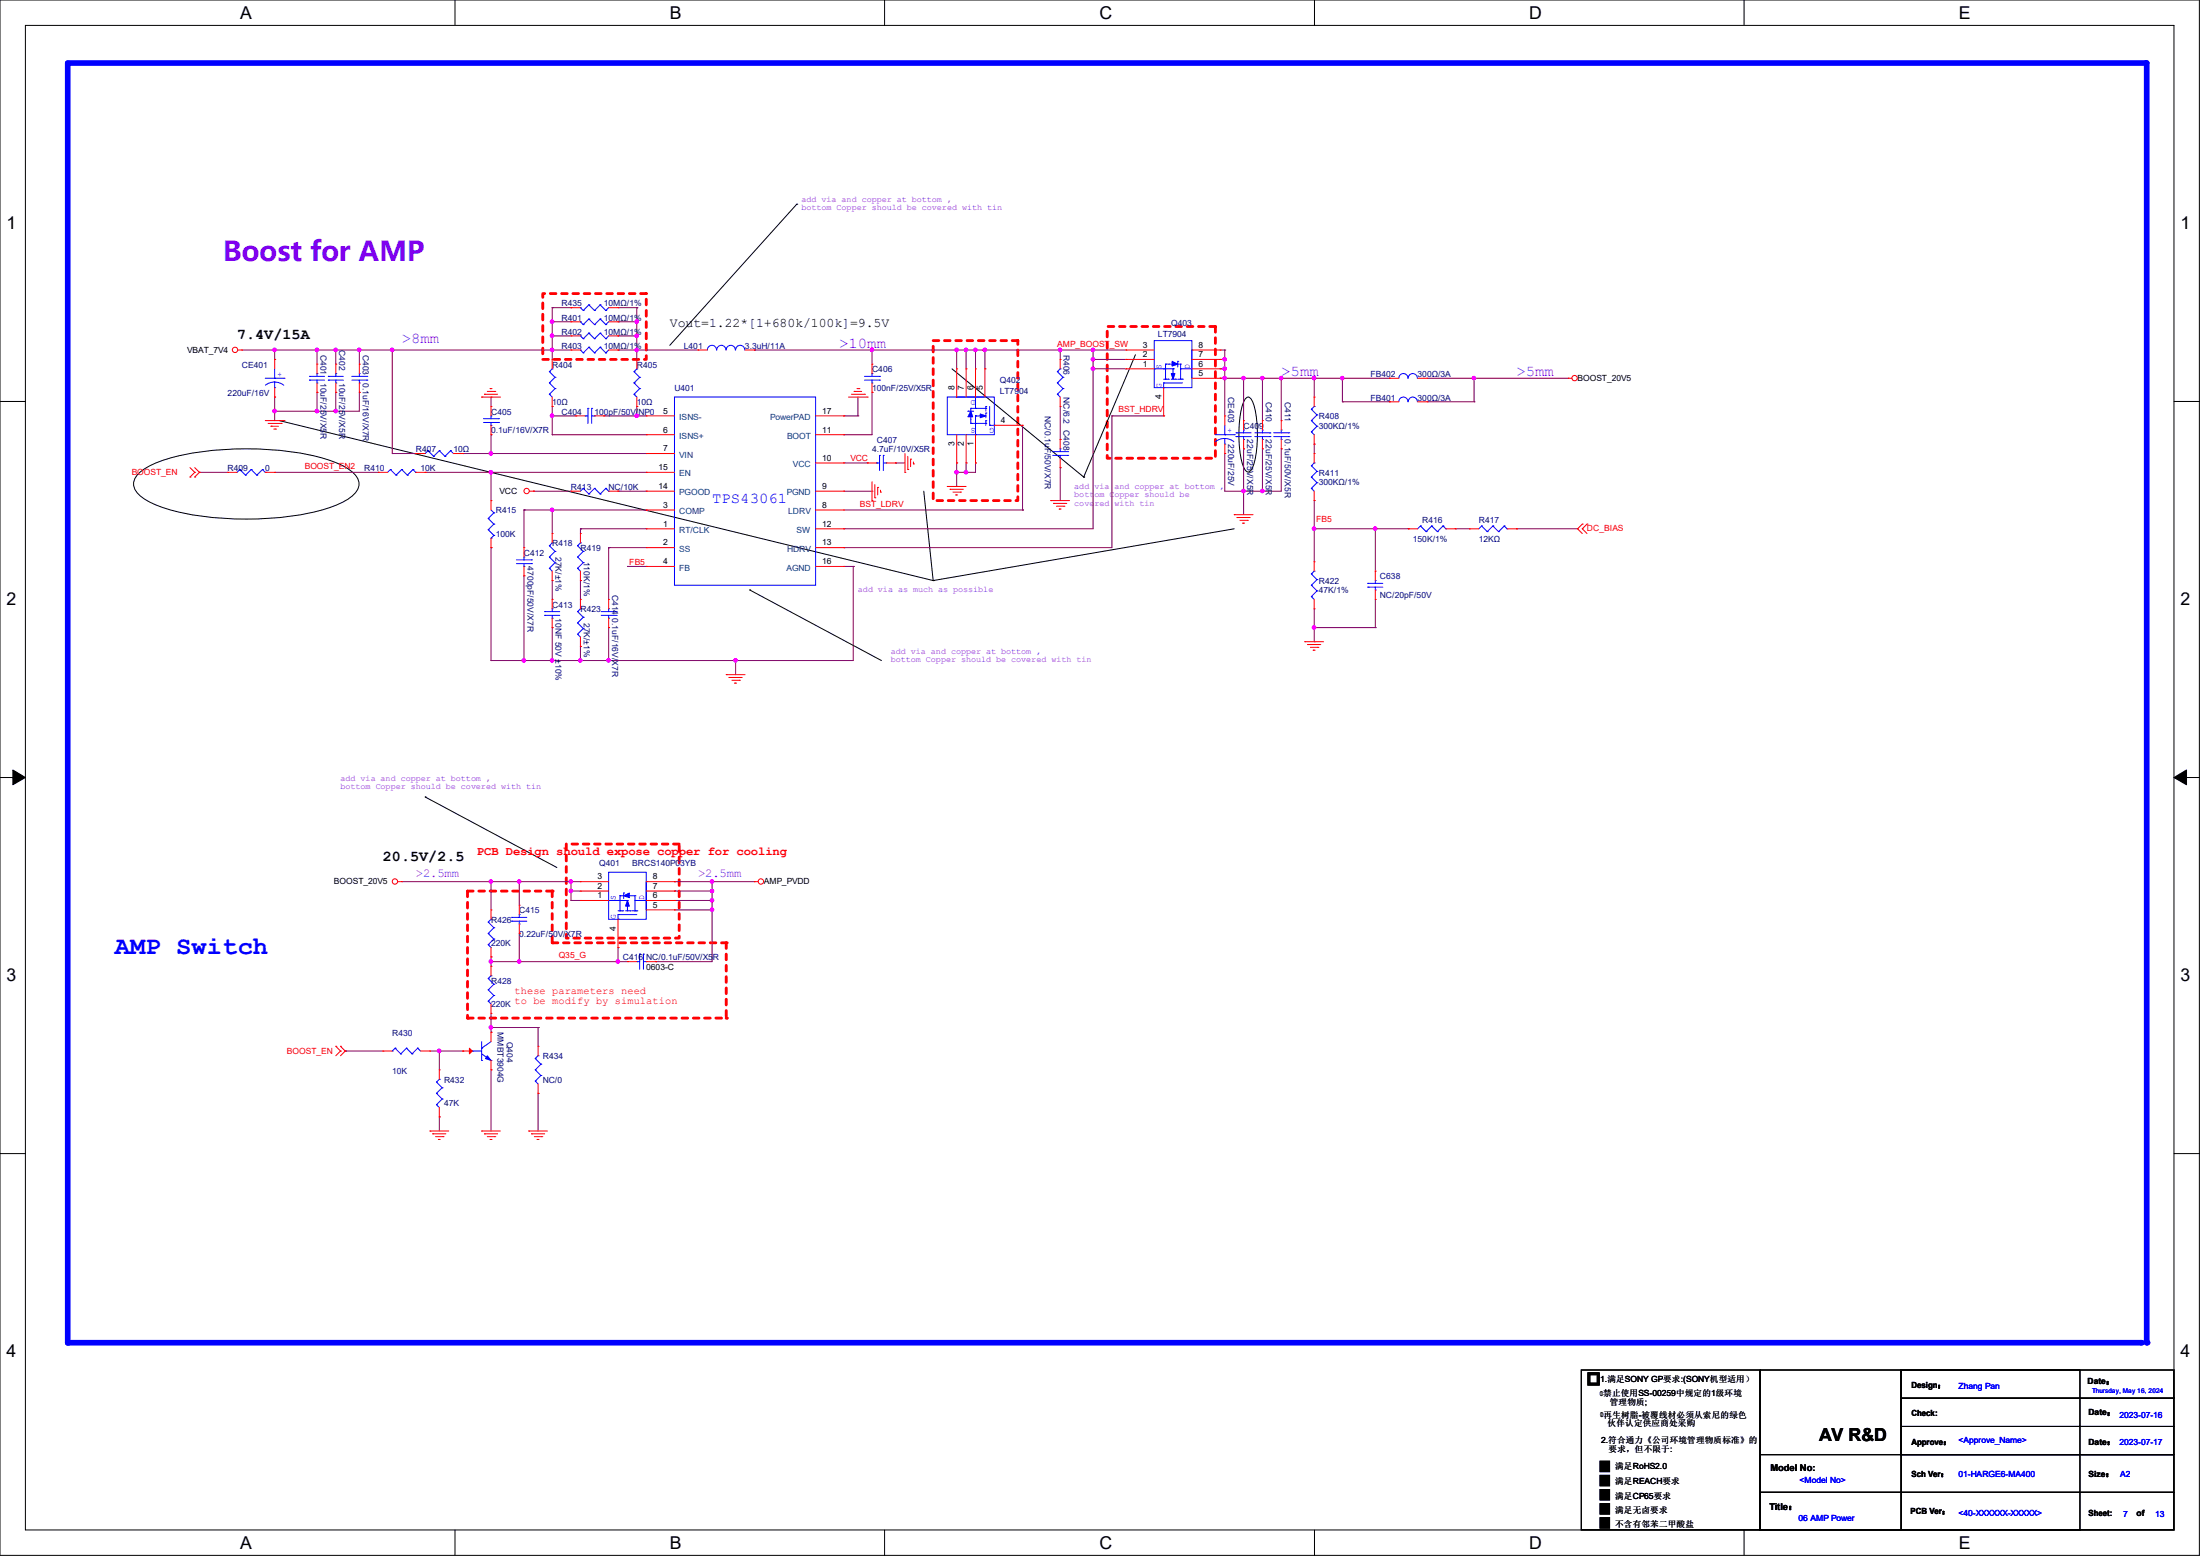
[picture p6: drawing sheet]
<svg xmlns="http://www.w3.org/2000/svg" width="297mm" height="210mm" viewBox="0 0 297 210" stroke-linecap="round" stroke-linejoin="round" font-family="sans-serif">
<path d="M0 0h296.9v209.9h-296.9zM3.4 3.4h290.1v203.1h-290.1z" fill="none" stroke="#000" stroke-width=".14"/>
<g fill="#fff">
<path d="M32.4 .4h1.6v2.7h-1.6z"/>
<path d="M32.4 206.9h1.6v2.7h-1.6z"/>
</g>
<path d="M61.4 0v3.4M61.4 206.5v3.4" fill="none" stroke="#000" stroke-width=".14"/>
<g fill="#fff">
<path d="M90.4 .4h1.6v2.7h-1.6z"/>
<path d="M90.4 206.9h1.6v2.7h-1.6z"/>
</g>
<path d="M119.4 0v3.4M119.4 206.5v3.4" fill="none" stroke="#000" stroke-width=".14"/>
<g fill="#fff">
<path d="M148.4 .4h1.7v2.7h-1.7z"/>
<path d="M148.4 206.9h1.7v2.7h-1.7z"/>
</g>
<path d="M177.5 0v3.4M177.5 206.5v3.4" fill="none" stroke="#000" stroke-width=".14"/>
<g fill="#fff">
<path d="M206.5 .4h1.7v2.7h-1.7z"/>
<path d="M206.5 206.9h1.7v2.7h-1.7z"/>
</g>
<path d="M235.5 0v3.4M235.5 206.5v3.4" fill="none" stroke="#000" stroke-width=".14"/>
<g fill="#fff">
<path d="M264.5 .4h1.5v2.7h-1.5z"/>
<path d="M264.5 206.9h1.5v2.7h-1.5z"/>
<path d="M.9 28.8h1.3v2.7h-1.3z"/>
<path d="M294.4 28.8h1.3v2.7h-1.3z"/>
<path d="M.9 79.5h1.3v2.7h-1.3z"/>
<path d="M294.4 79.5h1.3v2.7h-1.3z"/>
</g>
<path d="M0 54.2h3.4M293.5 54.2h3.4" fill="none" stroke="#000" stroke-width=".14"/>
<g fill="#fff">
<path d="M.9 130.3h1.3v2.7h-1.3z"/>
<path d="M294.4 130.3h1.3v2.7h-1.3z"/>
</g>
<path d="M0 104.9h3.4M293.5 104.9h3.4" fill="none" stroke="#000" stroke-width=".14"/>
<path d="M1.7 103.9l1.7 1-1.7 1zM293.5 104.9l1.7-1v2z" fill="#000" stroke="#000" stroke-width=".14"/>
<g fill="#fff">
<path d="M.9 181.1h1.3v2.6h-1.3z"/>
<path d="M294.4 181.1h1.3v2.6h-1.3z"/>
</g>
<path d="M0 155.7h3.4M293.5 155.7h3.4" fill="none" stroke="#000" stroke-width=".14"/>
<path d="M9.1 8.5v172.7" fill="none" stroke="#00f" stroke-width=".76"/>
<circle cx="9.1" cy="181.2" r=".38" fill="#00f"/>
<path d="M9.1 181.2h280" fill="none" stroke="#00f" stroke-width=".76"/>
<circle cx="289.1" cy="181.2" r=".38" fill="#00f"/>
<path d="M289.8 8.5v172.7" fill="none" stroke="#00f" stroke-width=".76"/>
<circle cx="289.8" cy="181.2" r=".38" fill="#00f"/>
<path d="M9.1 8.5h280.6" fill="none" stroke="#00f" stroke-width=".76"/>
<circle cx="289.7" cy="8.5" r=".38" fill="#00f"/>
<path d="M73.3 39.6h13.9v8.9h-13.9zM126 46h11.4v21.6h-11.4zM149.5 44.1h14.6v17.7h-14.6zM76.5 113.9h15.2v12.7h-15.2zM63.1 120.3v17.1" fill="none" stroke="#f00" stroke-width=".38" stroke-dasharray=".8 .8"/>
<g fill="none" stroke="#000" stroke-width=".14">
<path d="M107.6 27.6h.1M107.6 27.6l-17.2 19M37.7 56.8h.1M37.7 56.8l88.3 21.6M128.5 49.8l17.8 14.6M153.3 47.9l-7 16.5M168.3 53.7l.2-.1a1.69 1.69 0 0 1 .9 1.5 16.9 16.9 0 0 1-.2 7.7l-.4 .8-.3 .1a1.69 1.69 0 0 1-.9-1.5 16.9 16.9 0 0 1 .2-7.7zM18.5 64.2a7.7 7.7 0 0 1 3.4-2 41.6 41.6 0 0 1 18.5-1.1 16.3 16.3 0 0 1 7 2.5 1.94 1.94 0 0 1 0 3.4 16.3 16.3 0 0 1-7 2.5 44 44 0 0 1-17.3-.6 10.1 10.1 0 0 1-4.6-2.4 1.7 1.7 0 0 1 0-2.3zM101.2 79.6h.1M101.2 79.6l17.8 9.6M124.7 66.3l1.3 12.1M126 78.4h.1"/>
<path d="M146.3 64.4h.1M166.6 71.4l-40.6 7"/>
</g>
<circle cx="63.1" cy="137.4" r=".19" fill="#f00" stroke-dasharray=".8 .8"/>
<path d="M63.1 120.3h11.4" fill="none" stroke="#f00" stroke-width=".38" stroke-dasharray=".8 .8"/>
<circle cx="74.5" cy="120.3" r=".19" fill="#f00" stroke-dasharray=".8 .8"/>
<path d="M74.5 120.3v7" fill="none" stroke="#f00" stroke-width=".38" stroke-dasharray=".8 .8"/>
<circle cx="74.5" cy="127.3" r=".19" fill="#f00" stroke-dasharray=".8 .8"/>
<path d="M74.5 127.3h23.5" fill="none" stroke="#f00" stroke-width=".38" stroke-dasharray=".8 .8"/>
<circle cx="98" cy="127.3" r=".19" fill="#f00" stroke-dasharray=".8 .8"/>
<path d="M98 127.3v10.1" fill="none" stroke="#f00" stroke-width=".38" stroke-dasharray=".8 .8"/>
<circle cx="98" cy="137.4" r=".19" fill="#f00" stroke-dasharray=".8 .8"/>
<path d="M63.1 137.4h34.9" fill="none" stroke="#f00" stroke-width=".38" stroke-dasharray=".8 .8"/>
<circle cx="98" cy="137.4" r=".19" fill="#f00" stroke-dasharray=".8 .8"/>
<path d="M57.4 107.6h.1M57.4 107.6l17.8 9.5M213.5 184.9h24.1v21.6h-24.1zM237.6 184.9h19.1v21.6h-19.1zM237.6 196.3h55.9v5.1h-55.9zM256.7 184.9h24.1v21.6h-24.1zM256.7 184.9h36.8v3.8h-36.8zM256.7 188.7h36.8v3.8h-36.8zM256.7 192.5h36.8v3.8h-36.8zM237.6 201.4h55.9v5.1h-55.9z" fill="none" stroke="#000" stroke-width=".14"/>
<g fill="none" stroke="#800040" stroke-width=".14">
<path d="M32.6 47.2h44.5M37.1 53.6h.1M37.1 47.2h.1M37.1 55.5h.1M37.1 48.5h.1M37.1 47.2v1.3M37.1 53.6v3.2M42.8 47.2h.1M42.8 53h.1M42.8 55.5h.1M42.8 47.2v1.9M42.8 53v2.5"/>
<path d="M45.3 47.2h.1M45.3 53h.1M45.3 55.5h.1M45.3 47.2v1.9M45.3 53v2.5M48.5 47.2h.1M48.5 53h.1M48.5 47.2v1.9M48.5 53v2.5h-11.4M53 47.2h.1M53 47.2v14M66.3 58.7h.1"/>
<path d="M66.3 53.6h.1M66.3 53.6v1.3M66.3 58.7v2.5M74.5 56.1h.1M74.5 47.2h.1M74.5 54.9h.1M74.5 43.4h.1M74.5 45.3h.1M74.5 58.7h.1M74.5 41.5h.1M74.5 56.1h3.2M74.5 41.5v7"/>
<path d="M74.5 54.9v3.8M74.5 45.3h2.6M74.5 43.4h2.6M74.5 58.7h12.7M74.5 41.5h2.6M77.1 41.5h.1M81.5 56.1h.1M81.5 56.1h5.7M83.4 47.2h.1M83.4 45.3h.1M83.4 43.4h.1M83.4 47.2h10.8"/>
<path d="M83.4 45.3h2.6M83.4 43.4h2.6M83.4 41.5h2.6M86 47.2h.1M86 54.9h.1M86 56.1h.1M86 45.3h.1M86 43.4h.1M86 41.5h.1M86 41.5v7M86 54.9v1.2M101.9 47.2h.1"/>
<path d="M101.9 47.2h50.1M113.9 58.7h.1M113.9 56.1h.1M113.9 56.1h1.9M115.8 56.1h.1M115.8 53.6v2.5M117.7 53h.1M117.7 47.2h.1M117.7 47.2v1.9M117.7 53v5.7h-3.8M129.2 47.2h.1M129.2 47.2v2.6"/>
<path d="M130.4 47.2h.1M130.4 47.2v2.6M131.7 47.2h.1M131.7 47.2v2.6M133 49.8h.1M133 47.2h.1M133 47.2v2.6M138 57.4v11.4M143.1 47.2h.1M143.1 59.3h.1M143.1 47.2v1.3M143.1 54.9v4.4"/>
<path d="M147.6 47.2h.1M147.6 49.8h.1M147.6 48.5h.1M147.6 47.2v24.2h-33.7M147.6 49.8h4.4M147.6 48.5h4.4M150.1 56.1h.1M150.1 56.1h7M150.1 56.1v17.8h-36.2M157.1 56.1h.1M164.7 51.1h.1M164.7 47.2h.7"/>
<path d="M164.7 49.8h.7M164.7 48.5h.7M164.7 51.1h22.9M165.4 51.1h.1M165.4 47.2h.1M165.4 48.5h.1M165.4 49.8h.1M165.4 47.2v8.9M167.9 51.1h.1M167.9 51.1v5.7M170.4 51.1h.1M170.4 51.1v5.7"/>
<path d="M173 51.1h.1M173 51.1v5.7M177.4 51.1h.1M177.4 59.9h.1M177.4 51.1v2.5M177.4 59.9v1.3M181.2 51.1h.1M181.2 54.2h.1M181.2 51.1v3.1M181.2 54.2h6.4M187.6 54.2h.1M187.6 51.1h.1"/>
<path d="M192.7 51.1h19M192.7 54.2h6.3M199 51.1h.1M199 54.2h.1M199 51.1v3.1M26.9 63.8h.1M26.9 63.8h3.8M37.1 63.8h14M51.1 63.8h.1M53 61.2h.1M53 61.2h3.1M57.4 63.8h29.8"/>
<path d="M62.5 61.2h.1M62.5 61.2h24.7M66.3 61.2h.1M66.3 73.9h.1M66.3 63.8h.1M66.3 63.8v3.8M66.3 73.9v15.3M70.7 68.8h.1M70.7 77.7h.1M70.7 68.8h16.5M70.7 68.8v5.1M70.7 77.7v11.5"/>
<path d="M72 66.3h.1M72 66.3h5.1M74.5 68.8h.1M74.5 78.4h.1M74.5 68.8v3.2M74.5 78.4v2.5M78.4 71.4h.1M78.4 78.4h.1M78.4 71.4v.6M78.4 78.4v2.5M78.4 71.4h8.8M82.2 73.9h.1"/>
<path d="M82.2 73.9v7M82.2 73.9h5M83.4 66.3h.1M83.4 66.3h3.8M84.7 76.5h.1M84.7 76.5h2.5M113.9 73.9h.1M113.9 71.4h.1M113.9 66.3h3.8M113.9 68.8h24.1M113.9 76.5h1.3M113.9 62.5h3.2"/>
<path d="M115.2 76.5h.1M115.2 76.5v12.7h-48.9M117.1 62.5h.1M117.7 66.3h.1M120.9 62.5h.1M120.9 62.5h1.3M129.2 63.8h.1M129.2 62.5h.1M129.2 62.5v3.2M130.4 62.5h.1M130.4 63.8h.1M130.4 62.5v1.3"/>
<path d="M131.7 62.5h.1M131.7 62.5v1.3h-2.5M138 68.8h.1M143.1 63.1h.1M143.1 63.1v4.5M165.4 61.2h.1M167.9 66.3h.1M167.9 60.6h.1M167.9 60.6v8.9M170.4 60.6h.1M170.4 66.3h.1M170.4 60.6v5.7"/>
<path d="M173 60.6h.1M173 60.6v5.7h-7.6v-5.1M177.4 67.6h.1M177.4 71.4h.1M177.4 71.4h12.7M177.4 67.6v8.2M185.7 71.4h.1M185.7 71.4v5.7M190.1 71.4h.1M196.5 71.4h.1M196.5 71.4h1.9M204.7 71.4h.1"/>
<path d="M204.7 71.4h8.3M66.3 89.2h.1M70.7 89.2h.1M74.5 84.7h.1M74.5 89.2h.1M74.5 84.7v4.5M78.4 87.2h.1M78.4 89.2h.1M78.4 87.2v2M82.2 84.7h.1M82.2 89.2h.1M82.2 84.7v4.5"/>
<path d="M99.3 89.2h.1M99.3 89.2v1.9M177.4 84.7h.1M177.4 86.6h.1M177.4 82.2v4.4M177.4 84.7h8.3M185.7 84.7h.1M185.7 80.9v3.8M54.2 119h24.2M66.3 119h.1M66.3 119v3.8M70.1 119h.1"/>
<path d="M70.1 119v3.2M77.1 119h.1M77.1 119v2.5M91.1 119h.1M91.1 119h10.8M96.1 119h.1M96.1 119v10.8h-7.6M66.3 129.8h.1M66.3 129.2h.1M66.3 138.7h.1M66.3 139.3h.1M66.3 129.2v1.2"/>
<path d="M66.3 136.8v2.5M66.3 129.8h18.4M66.3 138.7h6.3M70.1 129.8h.1M70.1 126h.1M70.1 126v3.8M72.6 138.7h.1M72.6 138.7v2.5M77.1 121.5h.1M77.1 120.3h.1M77.1 121.5h1.3M77.1 120.3h1.3"/>
<path d="M83.4 127.9h.1M83.4 129.8h.1M83.4 127.9v1.9M88.5 129.8h.1M91.1 120.3h.1M91.1 121.5h.1M91.1 122.8h.1M91.1 121.5h5M91.1 120.3h5M91.1 122.8h5M96.1 120.3h.1M96.1 121.5h.1"/>
<path d="M96.1 122.8h.1M46.6 141.9h.1M46.6 141.9h5.1M58 141.9h4.5M59.3 150.7h.1M59.3 141.9h.1M59.3 141.9v2.5M59.3 150.7v2M62.5 141.9h.1M66.3 144.4h.1M66.3 144.4v8.3M72.6 147.6h.1"/>
<path d="M72.6 147.6v5.1"/>
</g>
<g fill="#f0f" stroke="#f0f" stroke-width=".14">
<circle cx="48.5" cy="47.2" r=".23"/>
<circle cx="74.5" cy="56.1" r=".23"/>
<circle cx="86" cy="56.1" r=".23"/>
<circle cx="66.3" cy="61.2" r=".23"/>
<circle cx="52.9" cy="47.2" r=".23"/>
<circle cx="74.5" cy="47.2" r=".23"/>
<circle cx="86" cy="47.2" r=".23"/>
<circle cx="86" cy="45.3" r=".23"/>
<circle cx="74.5" cy="45.3" r=".23"/>
<circle cx="66.3" cy="63.7" r=".23"/>
<circle cx="74.5" cy="68.8" r=".23"/>
<circle cx="70.7" cy="89.1" r=".23"/>
<circle cx="147.6" cy="47.2" r=".23"/>
<circle cx="147.6" cy="49.8" r=".23"/>
<circle cx="147.6" cy="48.5" r=".23"/>
<circle cx="129.1" cy="63.7" r=".23"/>
<circle cx="170.4" cy="51" r=".23"/>
<circle cx="117.7" cy="47.2" r=".23"/>
<circle cx="177.4" cy="71.4" r=".23"/>
<circle cx="173" cy="51" r=".23"/>
<circle cx="177.4" cy="51" r=".23"/>
<circle cx="143.1" cy="47.2" r=".23"/>
<circle cx="132.9" cy="47.2" r=".23"/>
<circle cx="130.4" cy="63.7" r=".23"/>
<circle cx="165.3" cy="51" r=".23"/>
<circle cx="45.3" cy="47.2" r=".23"/>
<circle cx="42.8" cy="55.5" r=".23"/>
<circle cx="37.1" cy="55.5" r=".23"/>
<circle cx="45.3" cy="55.5" r=".23"/>
<circle cx="42.8" cy="47.2" r=".23"/>
<circle cx="37.1" cy="47.2" r=".23"/>
<circle cx="167.9" cy="66.3" r=".23"/>
<circle cx="78.3" cy="89.1" r=".23"/>
<circle cx="74.5" cy="89.1" r=".23"/>
<circle cx="82.1" cy="89.1" r=".23"/>
<circle cx="99.3" cy="89.1" r=".23"/>
<circle cx="170.4" cy="66.3" r=".23"/>
<circle cx="167.9" cy="51" r=".23"/>
<circle cx="70.1" cy="119" r=".23"/>
<circle cx="66.3" cy="119" r=".23"/>
<circle cx="83.4" cy="129.8" r=".23"/>
<circle cx="70.1" cy="129.8" r=".23"/>
<circle cx="96.1" cy="119" r=".23"/>
<circle cx="66.3" cy="129.8" r=".23"/>
<circle cx="77.1" cy="119" r=".23"/>
<circle cx="77.1" cy="120.2" r=".23"/>
<circle cx="96.1" cy="120.2" r=".23"/>
<circle cx="96.1" cy="121.5" r=".23"/>
<circle cx="96.1" cy="122.8" r=".23"/>
<circle cx="59.3" cy="141.8" r=".23"/>
<circle cx="181.2" cy="51" r=".23"/>
<circle cx="199" cy="51" r=".23"/>
<circle cx="66.3" cy="138.7" r=".23"/>
<circle cx="129.1" cy="47.2" r=".23"/>
<circle cx="130.4" cy="47.2" r=".23"/>
<circle cx="131.7" cy="47.2" r=".23"/>
<circle cx="165.3" cy="48.5" r=".23"/>
<circle cx="165.3" cy="49.8" r=".23"/>
<circle cx="185.7" cy="71.4" r=".23"/>
<circle cx="177.4" cy="84.7" r=".23"/>
<circle cx="74.5" cy="43.4" r=".23"/>
<circle cx="86" cy="43.4" r=".23"/>
</g>
<g fill="none" stroke="#f00" stroke-width=".14">
<path d="M32.1 47.2h.5M32.6 47.2h.1M35.8 56.8h2.6M36.2 57.1h1.8M36.6 57.5h.1M36.6 57.5h1M37 57.9h.2M37.1 48.5h.1M37.1 53.6h.1M37.1 48.5v1.3M37.1 52.3v1.3M37.2 57.9h.1"/>
<path d="M38 57.1h.1M38.4 56.8h.1M42.8 53h.1M42.8 49.1h.1M42.8 49.1v1.3M42.8 51.7v1.3M45.3 53h.1M45.3 49.1h.1M45.3 49.1v1.3M45.3 51.7v1.3M48.5 49.1h.1M48.5 53h.1"/>
<path d="M48.5 49.1v1.3M48.5 51.7v1.3M65 53.6h.1M65 53.6h2.6M65.4 53.2h.1M65.4 53.2h1.8M65.8 52.8h1M66.2 52.5h.1M66.2 52.5h.2M66.3 54.9h.1M66.3 58.7h.1M66.3 54.9v1.2"/>
<path d="M66.3 57.4v1.3M66.8 52.8h.1M74.5 54.9h.1M74.5 48.5h.1M74.5 48.5v1.3M74.5 53.6v1.3M77.1 43.4h.1M77.1 47.2h.1M77.1 45.3h.1M77.1 41.5h.1M77.1 47.2h1.3M77.1 43.4h1.3"/>
<path d="M77.1 45.3h1.3M77.1 41.5h1.3M77.7 56.1h.1M77.7 56.1h1.3M80.3 56.1h1.2M81.5 56.1h.1M82.2 47.2h1.2M82.2 43.4h1.2M82.2 45.3h1.2M82.2 41.5h1.2M83.4 43.4h.1M83.4 47.2h.1"/>
<path d="M83.4 45.3h.1M83.4 41.5h.1M86 54.9h.1M86 48.5h.1M86 48.5v1.3M86 53.6v1.3M87.2 56.1h.1M87.2 58.7h.1M87.2 56.1h3.9M87.2 58.7h3.9M94.2 47.2h.1M94.2 47.2h1.3"/>
<path d="M100.6 47.2h1.3M101.9 47.2h.1M110.1 56.1h3.8M110.1 58.7h3.8M113.9 58.7h.1M113.9 56.1h.1M114.6 53.6h2.5M114.9 53.2h1.8M115.3 52.8h.1M115.3 52.8h1M115.7 52.5h.3M116 52.5h.1"/>
<path d="M116.7 53.2h.1M117.1 53.6h.1M117.7 49.1h.1M117.7 53h.1M117.7 49.1v1.3M117.7 51.7v1.3M129.2 49.8h.1M129.2 49.8v3.8M129.2 58.7v3.8M130.4 49.8h.1M130.4 49.8v3.8M130.4 58.7v3.8"/>
<path d="M131.7 49.8h.1M131.7 49.8v3.8M131.7 58.7v3.8M133 49.8h.1M133 49.8v3.8M134.2 57.4h3.8M138 57.4h.1M143.1 59.3h.1M143.1 54.9h.1M143.1 48.5h.1M143.1 48.5v1.3M143.1 53.6v1.3"/>
<path d="M143.1 59.3v1.3M152 48.5h.1M152 49.8h.1M152 47.2h.1M152 47.2h3.8M152 49.8h3.8M152 48.5h3.8M157.1 56.1h.1M157.1 52.3v3.8M160.9 47.2h3.8M160.9 51.1h3.8M160.9 49.8h3.8"/>
<path d="M160.9 48.5h3.8M164.7 49.8h.1M164.7 51.1h.1M164.7 48.5h.1M164.7 47.2h.1M165.4 56.1h.1M165.4 56.1v1.3M165.4 59.9v1.3M167.9 56.8h.1M167.9 56.8v1.2M167.9 59.3v1.3M170.4 56.8h.1"/>
<path d="M170.4 56.8v1.2M170.4 59.3v1.3M173 56.8h.1M173 56.8v1.2M173 59.3v1.3M177.4 59.9h.1M177.4 53.6h.1M177.4 53.6v1.3M177.4 58.7v1.2M187.6 51.1h.1M187.6 54.2h.1M187.6 51.1h1.2"/>
<path d="M187.6 54.2h1.2M191.4 51.1h1.3M191.4 54.2h1.3M192.7 51.1h.1M192.7 54.2h.1M211.7 51.1h.1M211.7 51.1h.5M25.7 64.4h.1M25.7 63.1l.6 .7M26.3 63.8h.1M26.3 64.4h.1M26.3 63.8l-.6 .6"/>
<path d="M26.3 63.1l.6 .7M26.9 63.8h.1M26.9 63.8l-.6 .6M30.7 63.8h.1M30.7 63.8h1.3M35.8 63.8h1.3M37.1 63.8h.1M51.1 63.8h.1M51.1 63.8h1.2M56.1 61.2h.1M56.1 61.2h1.3M56.1 63.8h1.3"/>
<path d="M57.4 63.8h.1M61.2 61.2h1.3M62.5 61.2h.1M66.3 67.6h.1M66.3 73.9h.1M66.3 67.6v1.2M66.3 72.6v1.3M70.7 73.9h.1M70.7 77.7h.1M70.7 73.9v1.3M70.7 76.5v1.2M71.5 66.3h.5"/>
<path d="M72 66.3h.1M74.5 78.4h.1M74.5 72h.1M74.5 72v1.3M74.5 77.1v1.3M77.1 66.3h.1M77.1 66.3h1.3M78.4 78.4h.1M78.4 72h.1M78.4 72v1.3M78.4 77.1v1.3M82.2 66.3h1.2"/>
<path d="M83.4 66.3h.1M87.2 71.4h.1M87.2 73.9h.1M87.2 68.8h.1M87.2 76.5h.1M87.2 61.2h.1M87.2 66.3h.1M87.2 63.8h.1M87.2 66.3h3.9M87.2 61.2h3.9M87.2 71.4h3.9M87.2 63.8h3.9"/>
<path d="M87.2 73.9h3.9M87.2 68.8h3.9M87.2 76.5h3.9M110.1 66.3h3.8M110.1 62.5h3.8M110.1 71.4h3.8M110.1 73.9h3.8M110.1 68.8h3.8M110.1 76.5h3.8M113.9 68.8h.1M113.9 66.3h.1M113.9 62.5h.1"/>
<path d="M113.9 71.4h.1M113.9 73.9h.1M113.9 76.5h.1M117.1 62.5h.1M117.1 62.5h1.3M117.7 67.6h.1M117.7 65v2.6M118.1 67.2h.1M118.1 65.4v1.8M118.5 65.8h.1M118.5 65.8v1M118.9 66.4h.1"/>
<path d="M118.9 66.2v.2M119.6 62.5h1.3M120.9 62.5h.1M122.2 63.8h.1M122.2 61.2v2.6M122.6 63.4h.1M122.6 61.6v1.8M122.9 62h.1M122.9 62v1M123.3 62.6h.1M123.3 62.4v.2M127.9 65.7h.1"/>
<path d="M127.9 65.7h2.5M128.3 66h.1M128.3 66h1.7M128.7 66.4h1M129 66.8h.1M129 66.8h.3M129.2 62.5h.1M129.7 66.4h.1M130.4 62.5h.1M131.7 62.5h.1M141.9 67.6h.1M141.9 67.6h2.5"/>
<path d="M142.2 67.9h.1M142.2 67.9h1.8M142.6 68.3h1M143 68.7h.1M143 68.7h.3M143.1 63.1h.1M143.1 61.8v1.3M143.6 68.3h.1M165.4 61.2h.1M166.6 69.5h.1M166.6 69.5h2.6M167 69.8h.1"/>
<path d="M167 69.8h1.8M167.4 70.2h1M167.8 70.6h.1M167.8 70.6h.2M167.9 60.6h.1M168.4 70.2h.1M170.4 60.6h.1M173 60.6h.1M177.4 75.8h.1M177.4 67.6h.1M177.4 61.2h.1M177.4 61.2v1.3"/>
<path d="M177.4 66.3v1.3M177.4 75.8v1.3M185.7 77.1h.1M185.7 77.1v1.3M185.7 79.6v1.3M190.1 71.4h.1M190.1 71.4h1.3M195.2 71.4h1.3M196.5 71.4h.1M198.4 71.4h.1M198.4 71.4h1.2M203.5 71.4h1.2"/>
<path d="M204.7 71.4h.1M213 71.4h.1M213 71.4l.6 .6M213.6 71.4h.1M213.6 70.7h.1M213.6 71.4l.6 .6M213.6 70.7l-.6 .7M214.2 70.7h.1M214.2 70.7l-.6 .7M74.5 80.9h.1M74.5 84.7h.1M74.5 80.9v1.3"/>
<path d="M74.5 83.4v1.3M78.4 87.2h.1M78.4 80.9h.1M78.4 80.9v1.3M78.4 86v1.2M82.2 80.9h.1M82.2 84.7h.1M82.2 80.9v1.3M82.2 83.4v1.3M98 91.1h.1M98 91.1h2.6M98.4 91.4h.1"/>
<path d="M98.4 91.4h1.8M98.8 91.8h1M99.2 92.2h.1M99.2 92.2h.2M99.8 91.8h.1M176.1 86.6h.1M176.1 86.6h2.6M176.5 87h.1M176.5 87h1.8M176.9 87.4h1M177.3 87.8h.1M177.3 87.8h.2"/>
<path d="M177.4 82.2h.1M177.4 80.9v1.3M177.9 87.4h.1M185.7 80.9h.1M53.7 119h.5M54.2 119h.1M78.4 119h.1M78.4 119h3.8M87.2 119h3.9M91.1 119h.1M101.9 119h.1M101.9 119h.5"/>
<path d="M66.3 129.2h.1M66.3 122.8h.1M66.3 139.3h.1M66.3 136.8h.1M66.3 130.4h.1M66.3 122.8v1.3M66.3 127.9v1.3M66.3 130.4v1.3M66.3 135.5v1.3M66.3 139.3v1.3M70.1 126h.1M70.1 122.2h.1"/>
<path d="M70.1 122.2v1.2M70.1 124.7v1.3M78.4 120.3h.1M78.4 121.5h.1M78.4 121.5h3.8M78.4 120.3h3.8M83.4 127.9h.1M83.4 124.1v3.8M84.7 129.8h.1M84.7 129.8h1.3M87.2 129.8h1.3M87.2 121.5h3.9"/>
<path d="M87.2 120.3h3.9M87.2 122.8h3.9M88.5 129.8h.1M91.1 121.5h.1M91.1 122.8h.1M91.1 120.3h.1M45.3 141.2h.1M45.3 141.2l.7 .7M46 141.9h.1M46 141.2h.1M46 141.9l-.7 .6M46 141.2l.6 .7"/>
<path d="M46.6 141.9h.1M46.6 141.9l-.6 .6M51.7 141.9h.1M51.7 141.9h1.3M56.8 141.9h1.2M58 152.7h.1M58 141.9h.1M58 152.7h2.6M58.4 153h.1M58.4 153h1.8M58.8 153.4h1M59.2 153.8h.1"/>
<path d="M59.2 153.8h.2M59.3 150.7h.1M59.3 144.4h.1M59.3 144.4v1.3M59.3 149.5v1.2M59.8 153.4h.1M62.5 141.9h.1M62.5 141.9h1.3M65 152.7h.1M65 152.7h2.6M65.4 153h.1M65.4 153h1.8"/>
<path d="M65.8 153.4h1M66.2 153.8h.1M66.2 153.8h.2M66.3 144.4h.1M66.3 143.1v1.3M66.8 153.4h.1M71.4 152.7h.1M71.4 152.7h2.5M71.8 153h.1M71.8 153h1.7M72.1 153.4h1.1M72.5 153.8h.1"/>
<path d="M72.5 153.8h.3M72.6 147.6h.1M72.6 141.2h.1M72.6 141.2v1.3M72.6 146.3v1.3M73.2 153.4h.1"/>
<circle cx="31.7" cy="47.2" r=".36"/>
<circle cx="212.6" cy="51" r=".36"/>
<circle cx="71.1" cy="66.3" r=".36"/>
<circle cx="53.3" cy="119" r=".36"/>
<circle cx="102.7" cy="119" r=".36"/>
</g>
<g fill="#000" stroke="#000" stroke-width=".14">
<path d="M216 197.2h1.3v1.4h-1.3z" fill-rule="evenodd"/>
<path d="M216 199.1h1.3v1.4h-1.3z" fill-rule="evenodd"/>
<path d="M216 197.2h1.3v1.4h-1.3z" fill-rule="evenodd"/>
<path d="M216 199.1h1.3v1.4h-1.3z" fill-rule="evenodd"/>
<path d="M216 197.2h1.3v1.4h-1.3z" fill-rule="evenodd"/>
<path d="M216 199.1h1.3v1.4h-1.3z" fill-rule="evenodd"/>
<path d="M216 201h1.3v1.4h-1.3z" fill-rule="evenodd"/>
<path d="M216 202.9h1.3v1.4h-1.3z" fill-rule="evenodd"/>
<path d="M216 204.9h1.3v1.3h-1.3z" fill-rule="evenodd"/>
<path d="M216 201h1.3v1.4h-1.3z" fill-rule="evenodd"/>
<path d="M216 202.9h1.3v1.4h-1.3z" fill-rule="evenodd"/>
<path d="M216 204.9h1.3v1.3h-1.3z" fill-rule="evenodd"/>
<path d="M216 201h1.3v1.4h-1.3z" fill-rule="evenodd"/>
<path d="M216 202.9h1.3v1.4h-1.3z" fill-rule="evenodd"/>
<path d="M216 204.9h1.3v1.3h-1.3z" fill-rule="evenodd"/>
</g>
<path d="M214.5 185.4h1.3v1.4h-1.3z" fill="none" stroke="#000" stroke-width=".38"/>
<g fill="none" stroke="#00f" stroke-width=".14">
<path d="M35.8 51.1h2.6M37.1 52.3h.1M37.1 51.1h.1M37.1 51.6a2.02 2.02 0 0 1 1.2 .4M37.1 51.6a2 2 0 0 0-1.3 .4M37.1 49.8v1.3M37.1 51.6v.7M38.4 51.1h.1M41.8 51.3h.1M41.8 50.8h.1M41.8 51.3h2M41.8 50.8h2"/>
<path d="M42.8 51.7h.1M42.8 50.4h.1M42.8 50.4v.4M42.8 51.3v.4M44.3 51.3h.1M44.3 50.8h.1M44.3 51.3h2.1M44.3 50.8h2.1M45.3 51.7h.1M45.3 50.4h.1M45.3 50.4v.4M45.3 51.3v.4"/>
<path d="M47.5 51.3h2M47.5 50.8h2M48.5 50.4h.1M48.5 51.7h.1M48.5 50.4v.4M48.5 51.3v.4M49.5 50.8h.1M49.5 51.3h.1M65.3 56.5h2M65.3 57h2M66.3 56.1h.1M66.3 57.4h.1"/>
<path d="M66.3 56.1v.4M66.3 57v.4M67.3 56.5h.1M67.3 57h.1M74.2 51.7h.1M74.2 50.2h.1M74.2 53.2h.1M74.2 51.7l.7 .8M74.2 50.2l.7 .7M74.2 53.2l.3 .4M74.5 49.8h.1M74.5 49.8l-.3 .4"/>
<path d="M74.9 52.5h.1M74.9 50.9h.1M74.9 52.5l-.7 .7M74.9 50.9l-.7 .8M78.4 43.4h.1M78.4 47.2h.1M78.4 45.3h.1M78.4 41.5h.1M78.4 43.4l.3 .4M78.4 47.2l.3 .4M78.4 45.3l.3 .4M78.4 41.5l.3 .4"/>
<path d="M78.7 43.8h.1M78.7 47.6h.1M78.7 45.7h.1M78.7 41.9h.1M79 56.1h.1M79 56.1h.4M79.4 55.1h.1M79.4 55.1v2M79.5 43.1h.1M79.5 46.9h.1M79.5 45h.1M79.5 41.1h.1"/>
<path d="M79.5 43.1l.8 .7M79.5 43.1l-.8 .7M79.5 46.9l.8 .7M79.5 46.9l-.8 .7M79.5 45l.8 .7M79.5 45l-.8 .7M79.5 41.1l.8 .8M79.5 41.1l-.8 .8M79.9 55.1h.1M79.9 56.1h.4M79.9 55.1v2M80.3 43.8h.1"/>
<path d="M80.3 47.6h.1M80.3 45.7h.1M80.3 41.9h.1M80.3 56.1h.1M81 43.1h.1M81 46.9h.1M81 45h.1M81 41.1h.1M81 43.1l.8 .7M81 43.1l-.7 .7M81 46.9l.8 .7M81 46.9l-.7 .7"/>
<path d="M81 45l.8 .7M81 45l-.7 .7M81 41.1l.8 .8M81 41.1l-.7 .8M81.8 43.8h.1M81.8 47.6h.1M81.8 45.7h.1M81.8 41.9h.1M82.2 43.4l-.4 .4M82.2 47.2l-.4 .4M82.2 45.3l-.4 .4M82.2 41.5l-.4 .4"/>
<path d="M85.6 51.7h.1M85.6 50.2h.1M85.6 53.2h.1M85.6 51.7l.8 .8M85.6 50.2l.8 .7M85.6 53.2l.4 .4M86 49.8h.1M86 49.8l-.4 .4M86.4 52.5h.1M86.4 50.9h.1M86.4 52.5l-.8 .7M86.4 50.9l-.8 .8"/>
<path d="M91.1 53.6h19v25.4h-19zM96.7 47.2a.61 .61 0 0 0-.6-.6 .61 .61 0 0 0-.6 .6M98 47.2a.61 .61 0 0 0-.6-.6 .61 .61 0 0 0-.6 .6M99.3 47.2a.61 .61 0 0 0-.6-.6 .61 .61 0 0 0-.7 .6M100.5 47.2a.61 .61 0 0 0-.6-.6 .61 .61 0 0 0-.6 .6M116.7 51.3h2M116.7 50.8h2M117.7 50.4h.1M117.7 51.7h.1M117.7 50.4v.4M117.7 51.3v.4M118.7 50.8h.1"/>
<path d="M118.7 51.3h.1M127.9 53.6h6.3v5.1h-6.3zM129.2 53.6h.1M129.2 53.6h3.8M130.7 55.5h.1M130.7 55.5h.7M131.1 57.1h.1M131.1 55.1h.1M131.1 57.1h2M131.1 55.1v2M131.1 55.1h2M131.7 56.1h.1"/>
<path d="M131.7 58.7h.1M131.7 55.1h.1M131.7 53.6v1.5M131.7 56.1v2.6M131.7 56.1h.8M133.1 57.1h.1M133.1 55.1h.1M133.1 56.8h.1M133.1 55.8h.1M133.1 54.9h.1M133.1 54.9v.6M133.1 55.8v.6"/>
<path d="M133.1 56.8v.6M133.6 57.4h.1M133.6 54.9v2.5M133.6 57.4h.6M134.2 57.4h.1M142.7 51.7h.1M142.7 50.2h.1M142.7 53.2h.1M142.7 51.7l.8 .8M142.7 50.2l.8 .7M142.7 53.2l.4 .4M143.1 49.8h.1"/>
<path d="M143.1 49.8l-.4 .4M143.5 52.5h.1M143.5 50.9h.1M143.5 52.5l-.8 .7M143.5 50.9l-.8 .8M155.8 46h5.1v6.3h-5.1zM155.8 49.8h.1M155.8 49.8h2.6M157.1 51.7h.1M157.1 52.3h.1M157.1 51.7h2.5M157.1 51.7v.6"/>
<path d="M157.1 51.2h.6M157.4 51.2h.1M157.4 49.1h.1M157.4 49.1v2.1M157.4 49.1h2M157.7 51.2h.1M158.1 51.2h.6M158.4 49.8h.1M158.4 49.8v.7M158.7 51.2h.1M159 48.8h.1M159 48.8v.7"/>
<path d="M159 51.2h.6M159.4 51.2h.1M159.4 49.1h.1M159.4 49.8h.1M159.4 49.1v2.1M159.4 49.8h1.5M159.6 51.2h.1M160.9 47.2h.1M160.9 47.2v3.9M164.1 58.7h2.5M165.4 59.9h.1M165.4 58.7h.1"/>
<path d="M165.4 59.2a2.02 2.02 0 0 1 1.2 .4M165.4 59.2h-.1a2 2 0 0 0-1.2 .4M165.4 57.4v1.3M165.4 59.2v.7M166.6 58.7h.1M166.9 58.9h.1M166.9 58.4h.1M166.9 58.9h2M166.9 58.4h2M167.9 59.3h.1M167.9 58h.1M167.9 58v.4"/>
<path d="M167.9 58.9v.4M169.4 58.9h2M169.4 58.4h2M170.4 58h.1M170.4 59.3h.1M170.4 58v.4M170.4 58.9v.4M171.4 58.4h.1M171.4 58.9h.1M172 58.9h2M172 58.4h2M173 58h.1"/>
<path d="M173 59.3h.1M173 58v.4M173 58.9v.4M174 58.4h.1M174 58.9h.1M177 56.8h.1M177 55.2h.1M177 58.3h.1M177 56.8l.8 .7M177 55.2l.8 .8M177 58.3l.4 .4M177.4 54.9h.1"/>
<path d="M177.4 54.9l-.4 .3M177.8 57.5h.1M177.8 56h.1M177.8 57.5l-.8 .8M177.8 56l-.8 .8M190.1 51.1a.61 .61 0 0 0-.6-.7 .61 .61 0 0 0-.7 .7M190.1 54.2a.61 .61 0 0 0-.6-.6 .61 .61 0 0 0-.7 .6M191.3 51.1a.61 .61 0 0 0-.6-.7 .61 .61 0 0 0-.6 .7M191.3 54.2a.61 .61 0 0 0-.6-.6 .61 .61 0 0 0-.6 .6M32.4 63.4h.1M32.4 63.4l.7 .7M32.4 63.4l-.4 .4"/>
<path d="M33.1 64.1h.1M33.9 63.4h.1M33.9 63.4l-.8 .7M33.9 63.4l.8 .7M34.7 64.1h.1M35.4 63.4h.1M35.4 63.4l-.7 .7M35.4 63.4l.4 .4M35.8 63.8h.1M52.7 63.4h.1M52.7 63.4l.8 .7M52.7 63.4l-.4 .4"/>
<path d="M53.5 64.1h.1M54.2 63.4h.1M54.2 63.4l-.7 .7M54.2 63.4l.8 .7M55 64.1h.1M55.8 63.4h.1M55.8 63.4l-.8 .7M55.8 63.4l.3 .4M56.1 63.8h.1M57.8 60.8h.1M57.8 60.8l.7 .8M57.8 60.8l-.4 .4"/>
<path d="M58.5 61.6h.1M59.3 60.8h.1M59.3 60.8l-.8 .8M59.3 60.8l.8 .8M60.1 61.6h.1M60.8 60.8h.1M60.8 60.8l-.7 .8M60.8 60.8l.4 .4M61.2 61.2h.1M65.9 70h.1M65.9 71.5h.1M65.9 70l.8 .7"/>
<path d="M65.9 71.5l.8 .8M66.3 72.6h.1M66.3 68.8l.4 .4M66.7 70.7h.1M66.7 72.3h.1M66.7 69.2h.1M66.7 69.2l-.8 .8M66.7 70.7l-.8 .8M66.7 72.3l-.4 .3M69.7 75.6h2.1M69.7 76.1h2.1M70.7 75.2h.1"/>
<path d="M70.7 76.5h.1M70.7 75.2v.4M70.7 76.1v.4M71.8 75.6h.1M71.8 76.1h.1M74.2 75.2h.1M74.2 73.7h.1M74.2 76.7h.1M74.2 75.2l.7 .7M74.2 73.7l.7 .7M74.2 76.7l.3 .4M74.5 73.3h.1"/>
<path d="M74.5 73.3l-.3 .4M74.9 75.9h.1M74.9 74.4h.1M74.9 75.9l-.7 .8M74.9 74.4l-.7 .8M78 75.2h.1M78 73.7h.1M78 76.7h.1M78 75.2l.7 .7M78 73.7l.7 .7M78 76.7l.4 .4M78.4 73.3h.1"/>
<path d="M78.4 73.3l-.4 .4M78.7 75.9h.1M78.7 74.4h.1M78.7 65.9h.1M78.7 75.9l-.7 .8M78.7 74.4l-.7 .8M78.7 65.9l.8 .8M78.7 65.9l-.3 .4M79.5 66.7h.1M80.3 65.9h.1M80.3 65.9l-.8 .8M80.3 65.9l.7 .8"/>
<path d="M81 66.7h.1M81.8 65.9h.1M81.8 65.9l-.8 .8M81.8 65.9l.4 .4M82.2 66.3h.1M118.4 62.5h.1M118.4 62.5h.3M118.7 61.5h.1M118.7 61.5v2M119.3 61.5h.1M119.3 61.5v2M119.3 62.5h.3"/>
<path d="M119.6 62.5h.1M142.1 61h2M142.1 61.5h2M143.1 60.6h.1M143.1 61.8h.1M143.1 60.6v.4M143.1 61.5v.3M144.1 61h.1M144.1 61.5h.1M177 79h.1M177 77.5h.1M177 64.4h.1"/>
<path d="M177 62.9h.1M177 65.9h.1M177 79l.8 .8M177 77.5l.8 .7M177 64.4l.8 .8M177 62.9l.8 .7M177 65.9l.4 .4M177.4 77.1h.1M177.4 62.5h.1M177.4 77.1l-.4 .4M177.4 62.5l-.4 .4M177.8 79.8h.1"/>
<path d="M177.8 78.2h.1M177.8 65.2h.1M177.8 63.6h.1M177.8 79.8l-.8 .7M177.8 78.2l-.8 .8M177.8 65.2l-.8 .7M177.8 63.6l-.8 .8M184.7 79.2h.1M184.7 78.7h.1M184.7 79.2h2M184.7 78.7h2M185.7 79.6h.1"/>
<path d="M185.7 78.4h.1M185.7 78.4v.3M185.7 79.2v.4M191.8 71h.1M191.8 71l.7 .8M191.8 71l-.4 .4M192.5 71.8h.1M193.3 71h.1M193.3 71l-.8 .8M193.3 71l.8 .8M194.1 71.8h.1M194.8 71h.1"/>
<path d="M194.8 71l-.7 .8M194.8 71l.4 .4M195.2 71.4h.1M200 71h.1M200 71l.8 .8M200 71l-.4 .4M200.8 71.8h.1M201.5 71h.1M201.5 71l-.7 .8M201.5 71l.8 .8M202.3 71.8h.1M203.1 71h.1"/>
<path d="M203.1 71l-.8 .8M203.1 71l.4 .4M203.5 71.4h.1M73.5 82.5h.1M73.5 83.1h.1M73.5 82.5h2.1M73.5 83.1h2.1M74.5 82.2h.1M74.5 83.4h.1M74.5 82.2v.3M74.5 83.1v.3M78 84.1h.1"/>
<path d="M78 82.5h.1M78 85.6h.1M78 84.1l.7 .7M78 82.5l.7 .8M78 85.6l.4 .4M78.4 82.2h.1M78.4 82.2l-.4 .3M78.7 84.8h.1M78.7 83.3h.1M78.7 84.8l-.7 .8M78.7 83.3l-.7 .8M81.2 82.5h2"/>
<path d="M81.2 83.1h2M82.2 82.2h.1M82.2 83.4h.1M82.2 82.2v.3M82.2 83.1v.3M83.2 82.5h.1M83.2 83.1h.1M177 80.5h.1M177 80.5l.4 .4M82.2 117.7h5v6.4h-5zM87.2 119h.1M87.2 119v3.8"/>
<path d="M65.9 126h.1M65.9 124.5h.1M65.9 127.5h.1M65.9 133.6h.1M65.9 132.1h.1M65.9 135.1h.1M65.9 126l.8 .7M65.9 124.5l.8 .7M65.9 127.5l.4 .4M65.9 133.6l.8 .8M65.9 132.1l.8 .7M65.9 135.1l.4 .4"/>
<path d="M66.3 124.1h.1M66.3 131.7h.1M66.3 124.1l-.4 .4M66.3 131.7l-.4 .4M66.7 126.7h.1M66.7 125.2h.1M66.7 134.4h.1M66.7 132.8h.1M66.7 126.7l-.8 .8M66.7 125.2l-.8 .8M66.7 134.4l-.8 .7M66.7 132.8l-.8 .8"/>
<path d="M69.1 124.3h.1M69.1 123.8h.1M69.1 124.3h2M69.1 123.8h2M70.1 124.7h.1M70.1 123.4h.1M70.1 123.4v.4M70.1 124.3v.4M82.2 121.5h.1M82.2 121.5h2.5M83.4 123.4h.1M83.4 124.1h.1"/>
<path d="M83.4 123.4h2.6M83.4 123.4v.7M83.4 122.9h.7M83.7 122.9h.1M83.7 120.9h.1M83.7 120.9v2M83.7 120.9h.5M84.1 122.9h.1M84.2 120.5h.1M84.2 120.5v.8M84.5 122.9h.6M84.7 121.5h.1"/>
<path d="M84.7 122.2h.1M84.7 122.2v.7M85 120.9h.7M85.1 122.9h.1M85.3 122.9h.7M85.7 122.9h.1M85.7 120.9h.1M85.7 121.5h.1M85.7 120.9v2M85.7 121.5h1.5M86 129.8h.1M86 122.9h.1"/>
<path d="M86 129.8h.4M86.4 128.8h.1M86.4 128.8v2M86.9 128.8h.1M86.9 128.8v2M86.9 129.8h.3M87.2 129.8h.1M53 141.9h.1M53.3 141.5h.1M53.3 141.5l.8 .7M53.3 141.5l-.3 .4M54.1 142.2h.1"/>
<path d="M54.9 141.5h.1M54.9 141.5l.7 .7M54.9 141.5l-.8 .7M55.6 142.2h.1M56.4 141.5h.1M56.4 141.5l-.8 .7M56.4 141.5l.4 .4M58.9 147.6h.1M58.9 146h.1M58.9 149.1h.1M58.9 147.6l.8 .7M58.9 146l.8 .8"/>
<path d="M58.9 149.1l.4 .4M59.3 145.7h.1M59.3 145.7l-.4 .3M59.7 148.3h.1M59.7 146.8h.1M59.7 148.3l-.8 .8M59.7 146.8l-.8 .8M63.8 141.9h.1M63.8 141.9h1.2M65 141.5h.1M65 143.1h.1M65 142.2l1.3 .9"/>
<path d="M65 140.6v2.5M66.3 143.1h.1M66.3 140.6l-1.3 .9M72.3 144.4h.1M72.3 142.9h.1M72.3 145.9h.1M72.3 144.4l.7 .8M72.3 142.9l.7 .7M72.3 145.9l.3 .4M72.6 142.5h.1M72.6 142.5l-.3 .4M73 145.2h.1"/>
<path d="M73 143.6h.1M73 145.2l-.7 .7M73 143.6l-.7 .8"/>
</g>
<g fill="#00f" stroke="#00f" stroke-width=".14">
<path d="M132.3 55.9l.8 .2-.8 .3z"/>
<path d="M65.8 142.5l.5 .6-.8-.2z"/>
<path d="M158.1 50.4h.5l-.2 .8z"/>
<path d="M84.7 121.5l.3 .8h-.5z"/>
<path d="M131.1 55.5l.2 .8h-.6z" fill-rule="evenodd"/>
<path d="M158.2 48.8l.8 .3-.8 .3z" fill-rule="evenodd"/>
<path d="M84.2 120.9l.8-.4v.7z" fill-rule="evenodd"/>
</g>
<path d="M63.4 141.5l.4 .4-.4 .3z" fill="#f00" stroke="#f00" stroke-width=".14"/>
<text font-size="3.7" fill="#8000ff" x="30.1" y="35.3">Boost for AMP</text>
<text font-size="3.4" fill="#00f" x="15.5" y="128.8">AMP Switch</text>
<g font-size="2.4">
<text x="32.4" y="2.6">A</text>
<text x="90.4" y="2.6">B</text>
<text x="148.4" y="2.6">C</text>
<text x="206.5" y="2.6">D</text>
<text x="264.5" y="2.6">E</text>
<text x=".9" y="30.9">1</text>
<text x="294.4" y="30.9">1</text>
<text x=".9" y="81.7">2</text>
<text x="294.4" y="81.7">2</text>
<text x=".9" y="132.5">3</text>
<text x="294.4" y="132.5">3</text>
<text x=".9" y="183.2">4</text>
<text x="294.4" y="183.2">4</text>
<text x="245.6" y="194.5">AV R&amp;D</text>
<text x="32.4" y="209.1">A</text>
<text x="90.4" y="209.1">B</text>
<text x="148.4" y="209.1">C</text>
<text x="206.5" y="209.1">D</text>
<text x="264.5" y="209.1">E</text>
</g>
<g font-size="2">
<text x="32" y="45.8">7.4V/15A</text>
<text x="51.7" y="116.2">20.5V/2.5</text>
</g>
<g font-size="2" fill="#8000ff">
<text x="54.2" y="46.3">&gt;8mm</text>
<text x="113.3" y="46.9">&gt;10mm</text>
<text x="173" y="50.7">&gt;5mm</text>
<text x="204.7" y="50.7">&gt;5mm</text>
</g>
<text font-size="2" fill="#00f" x="96.1" y="67.9">TPS43061</text>
<text font-size="1.8" x="90.4" y="44.2">Vout=1.22*[1+680k/100k]=9.5V</text>
<g font-size="1.7" fill="#8000ff">
<text x="56.1" y="118.4">&gt;2.5mm</text>
<text x="94.2" y="118.4">&gt;2.5mm</text>
</g>
<text font-size="1.7" fill="#f00" x="64.4" y="115.4">PCB Design should expose copper for cooling</text>
<g font-size="1.4" fill="#f00">
<text x="69.5" y="134.1">these parameters need</text>
<text x="69.5" y="135.5">to be modify by simulation</text>
</g>
<g font-size="1.3">
<text x="238.9" y="203.8">Title：</text>
<text x="239" y="198.5">Model No:</text>
</g>
<g font-size="1.1" fill="#8000ff">
<text x="108.2" y="27.3">add via and copper at bottom ,</text>
<text x="108.2" y="28.4">bottom Copper should be covered with tin</text>
<text x="145" y="66">add via and copper at bottom ,</text>
<text x="145" y="67.1">bottom Copper should be</text>
<text x="145" y="68.3">covered with tin</text>
<text x="115.8" y="80">add via as much as possible</text>
<text x="120.3" y="88.2">add via and copper at bottom ,</text>
<text x="120.3" y="89.4">bottom Copper should be covered with tin</text>
<text x="46" y="105.4">add via and copper at bottom ,</text>
<text x="46" y="106.5">bottom Copper should be covered with tin</text>
</g>
<g font-size="1.1" fill="#000080">
<text x="75.8" y="41.4">R435</text>
<text x="81.5" y="41.4">10MΩ/1%</text>
<text x="43.3" y="47.9" transform="rotate(90 43.3 47.9)">C401</text>
<text x="45.8" y="47.2" transform="rotate(90 45.8 47.2)">C402</text>
<text x="49" y="47.9" transform="rotate(90 49 47.9)">C403</text>
<text x="75.8" y="43.3">R401</text>
<text x="75.8" y="47.1">R403</text>
<text x="75.8" y="45.2">R402</text>
<text x="81.5" y="43.3">10MΩ/1%</text>
<text x="81.5" y="47.1">10MΩ/1%</text>
<text x="81.5" y="45.2">10MΩ/1%</text>
<text x="92.3" y="47.1">L401</text>
<text x="100.6" y="47.1">3.3uH/11A</text>
<text x="143.6" y="47.9" transform="rotate(90 143.6 47.9)">R406</text>
<text x="156.3" y="45.6">LT7904</text>
<text x="158.1" y="44">Q403</text>
<text x="30.7" y="53.4">220uF/16V</text>
<text x="32.6" y="49.6">CE401</text>
<text x="43.3" y="51.7" transform="rotate(90 43.3 51.7)">10uF/25V/X5R</text>
<text x="45.8" y="51.7" transform="rotate(90 45.8 51.7)">10uF/25V/X5R</text>
<text x="49" y="51.7" transform="rotate(90 49 51.7)">0.1uF/16V/X7R</text>
<text x="74.5" y="49.6">R404</text>
<text x="86" y="49.6">R405</text>
<text x="91.1" y="52.8">U401</text>
<text x="117.7" y="50.3">C406</text>
<text x="117.7" y="52.8">100nF/25V/X5R</text>
<text x="135" y="51.6">Q402</text>
<text x="135" y="53.2">LT7904</text>
<text x="143.6" y="53.6" transform="rotate(90 143.6 53.6)">NC/6.2 C408</text>
<text x="165.8" y="53.6" transform="rotate(90 165.8 53.6)">CE403</text>
<text x="185" y="50.9">FB402</text>
<text x="191.4" y="50.9">300Ω/3A</text>
<text x="66.3" y="56">C405</text>
<text x="66.3" y="58.5">0.1uF/16V/X7R</text>
<text x="74.5" y="54.7">10Ω</text>
<text x="75.8" y="56">C404</text>
<text x="80.3" y="56">100pF/50V/NP0</text>
<text x="86" y="54.7">10Ω</text>
<text x="118.4" y="59.8">C407</text>
<text x="141.1" y="56.1" transform="rotate(90 141.1 56.1)">NC/0.1uF/50V/X7R</text>
<text x="165.8" y="59.9" transform="rotate(90 165.8 59.9)">220uF/25V</text>
<text x="167.9" y="57.9">C409</text>
<text x="168.4" y="59.3" transform="rotate(90 168.4 59.3)">22uF/25V/X5R</text>
<text x="170.9" y="54.2" transform="rotate(90 170.9 54.2)">C410</text>
<text x="170.9" y="59.3" transform="rotate(90 170.9 59.3)">22uF/25V/X5R</text>
<text x="173.4" y="54.2" transform="rotate(90 173.4 54.2)">C411</text>
<text x="173.4" y="59.3" transform="rotate(90 173.4 59.3)">0.1uF/50V/X5R</text>
<text x="178" y="56.6">R408</text>
<text x="178" y="57.9">300KΩ/1%</text>
<text x="185" y="54.1">FB401</text>
<text x="191.4" y="54.1">300Ω/3A</text>
<text x="30.7" y="63.6">R409</text>
<text x="35.8" y="63.6">0</text>
<text x="49.1" y="63.6">R410</text>
<text x="56.1" y="61">R407</text>
<text x="56.8" y="63.6">10K</text>
<text x="61.2" y="61">10Ω</text>
<text x="117.7" y="61">4.7uF/10V/X5R</text>
<text x="178" y="64.2">R411</text>
<text x="178" y="65.5">300KΩ/1%</text>
<text x="66.9" y="69.3">R415</text>
<text x="77.1" y="66.1">R413</text>
<text x="82.2" y="66.1">NC/10K</text>
<text x="192" y="70.6">R416</text>
<text x="199.6" y="70.6">R417</text>
<text x="66.9" y="72.5">100K</text>
<text x="70.7" y="75">C412</text>
<text x="71.2" y="76.5" transform="rotate(90 71.2 76.5)">4700pF/50V/X7R</text>
<text x="74.5" y="73.7">R418</text>
<text x="75" y="75.2" transform="rotate(90 75 75.2)">27K/±1%</text>
<text x="78.4" y="74.4">R419</text>
<text x="78.8" y="75.8" transform="rotate(90 78.8 75.8)">110K/1%</text>
<text x="190.7" y="73.1">150K/1%</text>
<text x="199.6" y="73.1">12KΩ</text>
<text x="74.5" y="82">C413</text>
<text x="75" y="83.4" transform="rotate(90 75 83.4)">10NF 50V ±10%</text>
<text x="78.4" y="82.6">R423</text>
<text x="82.6" y="80.3" transform="rotate(90 82.6 80.3)">C414 0.1uF/16V/X7R</text>
<text x="178" y="78.8">R422</text>
<text x="178" y="80.1">47K/1%</text>
<text x="186.3" y="78.2">C638</text>
<text x="186.3" y="80.7">NC/20pF/50V</text>
<text x="78.8" y="84.1" transform="rotate(90 78.8 84.1)">27K/±1%</text>
<text x="80.9" y="116.9">Q401</text>
<text x="85.3" y="116.9">BRCS140P03YB</text>
<text x="66.3" y="124.5">R426</text>
<text x="70.1" y="123.3">C415</text>
<text x="66.3" y="127.7">220K</text>
<text x="70.1" y="126.5">0.22uF/50V/X7R</text>
<text x="84.1" y="129.6">C416 NC/0.1uF/50V/X5R</text>
<text x="66.3" y="132.8">R428</text>
<text x="66.3" y="136">220K</text>
<text x="53" y="139.8">R430</text>
<text x="67.1" y="139.3" transform="rotate(90 67.1 139.3)">MMBT3904G</text>
<text x="68.4" y="140.6" transform="rotate(90 68.4 140.6)">Q404</text>
<text x="73.3" y="143">R434</text>
<text x="53" y="145">10K</text>
<text x="59.9" y="146.1">R432</text>
<text x="59.9" y="149.3">47K</text>
<text x="73.3" y="146.1">NC/0</text>
</g>
<g font-size="1.1">
<text x="25.3" y="47.6">VBAT_7V4</text>
<text x="154.3" y="46.9">3</text>
<text x="161.8" y="46.9">8</text>
<text x="128.9" y="52.7" transform="rotate(-90 128.9 52.7)">8</text>
<text x="130.1" y="52.7" transform="rotate(-90 130.1 52.7)">7</text>
<text x="131.4" y="52.7" transform="rotate(-90 131.4 52.7)">6</text>
<text x="132.7" y="52.7" transform="rotate(-90 132.7 52.7)">5</text>
<text x="154.3" y="48.2">2</text>
<text x="154.3" y="49.5">1</text>
<text x="156.8" y="53.8" transform="rotate(-90 156.8 53.8)">4</text>
<text x="161.8" y="49.5">6</text>
<text x="161.8" y="50.8">5</text>
<text x="161.8" y="48.2">7</text>
<text x="213" y="51.4">BOOST_20V5</text>
<text x="89.5" y="55.8">5</text>
<text x="89.5" y="58.4">6</text>
<text x="111" y="58.4">11</text>
<text x="111" y="55.8">17</text>
<text x="135.1" y="57.1">4</text>
<text x="88.9" y="66">14</text>
<text x="88.9" y="63.5">15</text>
<text x="89.5" y="60.9">7</text>
<text x="111" y="66">9</text>
<text x="111" y="62.2">10</text>
<text x="128.9" y="60.2" transform="rotate(-90 128.9 60.2)">3</text>
<text x="130.1" y="60.2" transform="rotate(-90 130.1 60.2)">2</text>
<text x="131.4" y="60.2" transform="rotate(-90 131.4 60.2)">1</text>
<text x="67.4" y="66.6">VCC</text>
<text x="89.5" y="71.1">1</text>
<text x="89.5" y="68.5">3</text>
<text x="111" y="68.5">8</text>
<text x="111" y="71.1">12</text>
<text x="89.5" y="73.6">2</text>
<text x="89.5" y="76.2">4</text>
<text x="111" y="73.6">13</text>
<text x="111" y="76.2">16</text>
<text x="45.1" y="119.3">BOOST_20V5</text>
<text x="80.6" y="120">2</text>
<text x="80.6" y="118.7">3</text>
<text x="88.1" y="120">7</text>
<text x="88.1" y="118.7">8</text>
<text x="103.1" y="119.3">AMP_PVDD</text>
<text x="80.6" y="121.2">1</text>
<text x="83.1" y="125.6" transform="rotate(-90 83.1 125.6)">4</text>
<text x="88.1" y="121.2">6</text>
<text x="88.1" y="122.5">5</text>
<text x="87.2" y="130.9">0603-C</text>
<text x="216" y="186.5">1.满足SONY GP要求:(SONY机型适用）</text>
<text x="216.4" y="188.4">禁止使用SS-00259中规定的1级环境</text>
<text x="216.5" y="191.3">再生树脂-被覆线材必须从索尼的绿色</text>
<text x="217.3" y="189.6">管理物质;</text>
<text x="258.1" y="187.4">Design：</text>
<text x="258.1" y="191.2">Check:</text>
<text x="281.8" y="186.9">Date：</text>
<text x="281.9" y="191.1">Date：</text>
<text x="216.1" y="194.8">2.符合通力《公司环境管理物质标准》的</text>
<text x="217" y="192.5">伙伴认定供应商处采购</text>
<text x="217.2" y="196">要求，但不限于:</text>
<text x="258.1" y="195">Approve：</text>
<text x="281.9" y="195">Date： 2023-07-17</text>
<text x="218.1" y="198.3">满足RoHS2.0</text>
<text x="218.1" y="200.2">满足REACH要求</text>
<text x="218.1" y="202.3">满足CP65要求</text>
<text x="258.1" y="199.3">Sch Ver：</text>
<text x="281.9" y="199.3">Size：</text>
<text x="218.1" y="204.2">满足无卤要求</text>
<text x="218.1" y="206.1">不含有邻苯二甲酸盐</text>
<text x="257.9" y="204.4">PCB Ver：</text>
<text x="281.9" y="204.6">Sheet:</text>
<text x="288.4" y="204.6">of</text>
</g>
<g font-size="1.1" fill="#f00">
<text x="142.7" y="46.8">AMP_BOOST_SW</text>
<text x="151" y="55.7">BST_HDRV</text>
<text x="17.8" y="64.1">BOOST_EN</text>
<text x="41.1" y="63.3">BOOST_EN2</text>
<text x="114.8" y="62.2">VCC</text>
<text x="116.1" y="68.4">BST_LDRV</text>
<text x="177.7" y="70.5">FB5</text>
<text x="214.2" y="71.7">DC_BIAS</text>
<text x="85" y="76.2">FB5</text>
<text x="75.4" y="129.3">Q35_G</text>
<text x="38.7" y="142.2">BOOST_EN</text>
</g>
<g font-size="1.1" fill="#00f">
<text x="37.5" y="50.9">+</text>
<text x="131.7" y="53.9" transform="rotate(-180 131.7 53.9)">D</text>
<text x="156.8" y="52.3" transform="rotate(-90 156.8 52.3)">G</text>
<text x="156.8" y="49.8" transform="rotate(-90 156.8 49.8)">S</text>
<text x="160.6" y="49.8" transform="rotate(-90 160.6 49.8)">D</text>
<text x="131.7" y="57.7" transform="rotate(-180 131.7 57.7)">S</text>
<text x="134.2" y="57.7" transform="rotate(-180 134.2 57.7)">G</text>
<text x="165.7" y="58.5">+</text>
<text x="83.1" y="124.1" transform="rotate(-90 83.1 124.1)">G</text>
<text x="83.1" y="121.5" transform="rotate(-90 83.1 121.5)">S</text>
<text x="87" y="121.5" transform="rotate(-90 87 121.5)">D</text>
<text x="264.4" y="187.4">Zhang Pan</text>
<text x="286.1" y="191.4">2023-07-16</text>
<text x="264.4" y="194.8">&lt;Approve_Name&gt;</text>
<text x="242.9" y="200.1">&lt;Model No&gt;</text>
<text x="264.4" y="199.4">01-HARGE6-MA400</text>
<text x="286.3" y="199.4">A2</text>
<text x="242.8" y="205.3">06 AMP Power</text>
<text x="264.4" y="204.6">&lt;40-XXXXXX-XXXXX&gt;</text>
<text x="286.6" y="204.8">7</text>
<text x="290.9" y="204.8">13</text>
</g>
<g font-size="1.1" fill="#004080">
<text x="91.7" y="56.7">ISNS-</text>
<text x="91.7" y="59.2">ISNS+</text>
<text x="104" y="56.7">PowerPAD</text>
<text x="106.3" y="59.2">BOOT</text>
<text x="91.7" y="61.8">VIN</text>
<text x="91.7" y="64.3">EN</text>
<text x="107.1" y="63">VCC</text>
<text x="91.7" y="71.9">RT/CLK</text>
<text x="91.7" y="69.4">COMP</text>
<text x="91.7" y="66.8">PGOOD</text>
<text x="106.2" y="66.8">PGND</text>
<text x="106.4" y="69.4">LDRV</text>
<text x="107.5" y="71.9">SW</text>
<text x="91.7" y="74.5">SS</text>
<text x="91.7" y="77">FB</text>
<text x="106.2" y="77">AGND</text>
<text x="106.3" y="74.5">HDRV</text>
</g>
<g font-size=".9">
<text x="216" y="188.4">①</text>
<text x="216" y="191.3">②</text>
</g>
<text font-size=".9" fill="#00f" x="282.5" y="188">Thursday, May 16, 2024</text>
</svg>
